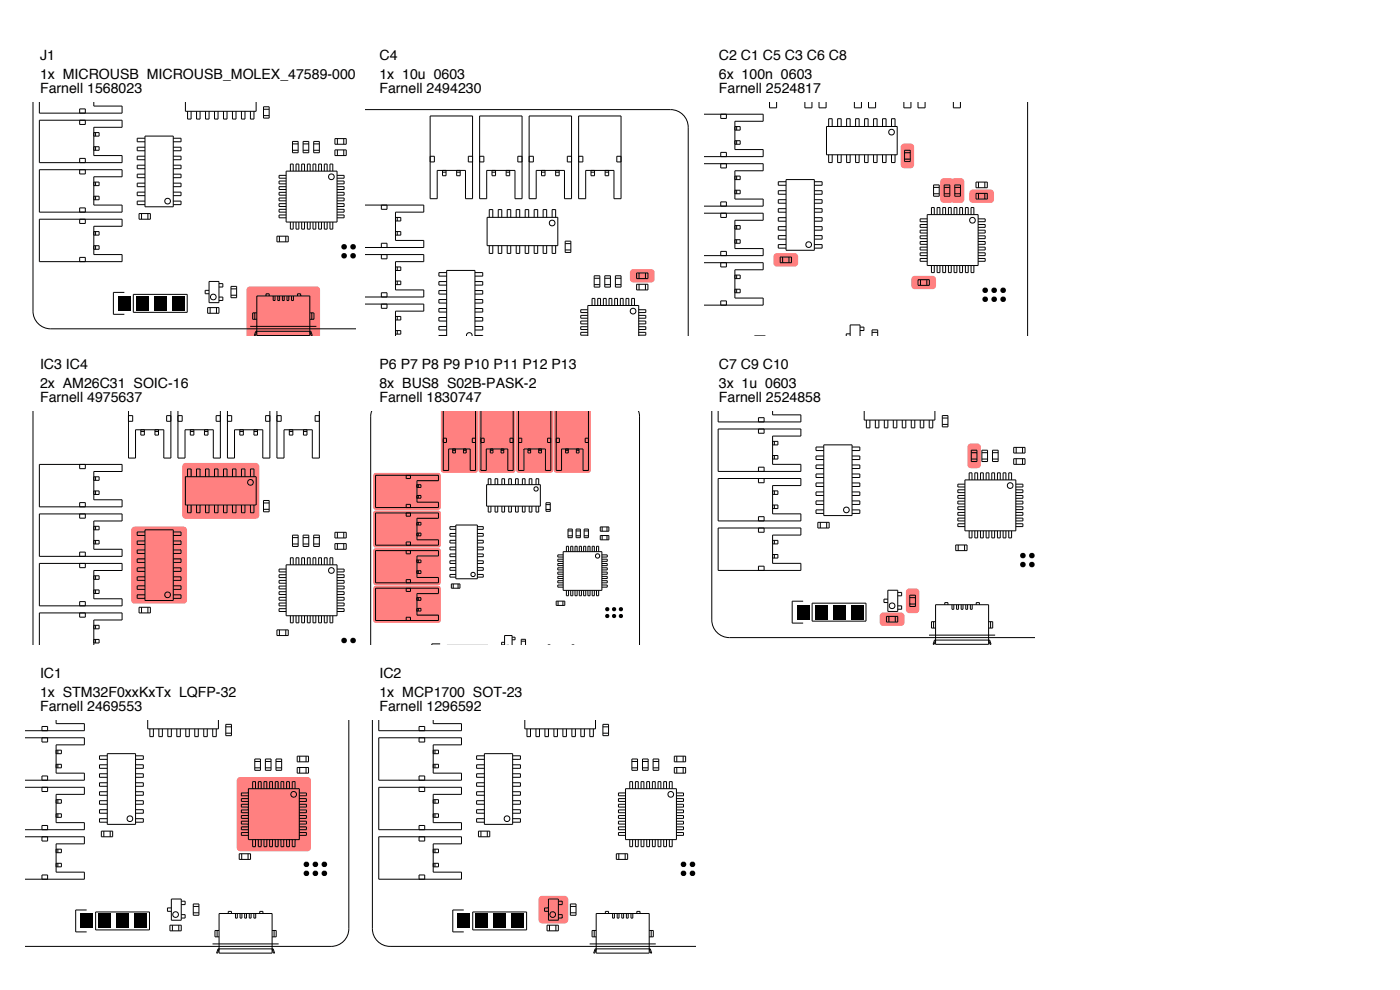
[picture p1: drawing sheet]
<svg xmlns="http://www.w3.org/2000/svg" width="297mm" height="210mm" viewBox="0 0 297 210" stroke-linecap="round" stroke-linejoin="round" font-family="sans-serif">
<path d="M52.5 61l.6-.2h14.1a.75 .75 0 0 1 .7 .7l-.1 9.8h-15.4l-.1-9.8z" fill="#ff8080"/>
<g fill="none" stroke="#000" stroke-width=".21">
<path d="M7 21.7v44.3a3.8 3.8 0 0 0 3.8 3.8h64.8M8.4 21.7v2.3h17.5v-1.5h-6v-.8M8.4 25.5h17.5v1.5h-6v6h6v1.5h-17.5zM8.4 36h17.5v1.5h-6v6h6v1.5h-17.5zM16.9 24v-.9h1.2v.9M16.9 25.5v.9h1.2v-.9M16.9 34.5v-.9h1.2v.9M16.9 36v.9h1.2v-.9M19.9 28.1h1.1v.8h-1.1M19.9 31.1h1.1v.8h-1.1M19.9 38.6h1.1v.8h-1.1M20.3 28.1v.8"/>
<path d="M20.3 31.1v.8M20.3 38.6v.8M30.8 28.9h6v15h-6zM30.8 38.9h-1.7v.7h1.7M30.8 36.9h-1.7v.8h1.7M30.8 35h-1.7v.8h1.7M30.8 33.1h-1.7v.8h1.7M30.8 31.2h-1.7v.8h1.7M30.8 29.3h-1.7v.8h1.7M36.8 38.9h1.6v.7h-1.6M36.8 29.3h1.6v.8h-1.6M36.8 31.2h1.6v.8h-1.6"/>
<path d="M36.8 33.1h1.6v.8h-1.6M36.8 35h1.6v.8h-1.6M36.8 36.9h1.6v.8h-1.6M39.3 21.7v1.9h15v-1.9M39.8 23.6v1.7h.7v-1.7M41.7 23.6v1.7h.8v-1.7M43.6 23.6v1.7h.8v-1.7M45.5 23.6v1.7h.8v-1.7M47.4 23.6v1.7h.8v-1.7M49.3 23.6v1.7h.8v-1.7M51.2 23.6v1.7h.8v-1.7M53.1 23.6v1.7h.8v-1.7"/>
<path d="M55.9 22.7h1.2v2.4h-1.2zM55.9 24.5h1.2M55.9 23.2h1.2M60.7 36.3h10.8v10.8h-10.8zM60.7 39.6h-1.5v.6h1.5M60.7 38.4h-1.5v.6h1.5M60.7 37.2h-1.5v.6h1.5M61.6 36.3v-1.5h.6v1.5M62.1 31.9h1.2M62.1 30h1.2v2.4h-1.2zM62.1 30.5h1.2M62.8 36.3v-1.5h.6v1.5"/>
<path d="M64 36.3v-1.5h.6v1.5M64.3 31.9h1.2M64.3 30h1.2v2.4h-1.2zM64.3 30.5h1.2M65.2 36.3v-1.5h.6v1.5M66.4 36.3v-1.5h.6v1.5M66.6 31.9h1.2M66.6 30h1.2v2.4h-1.2zM66.6 30.5h1.2M67.6 36.3v-1.5h.6v1.5M68.8 36.3v-1.5h.6v1.5M70 36.3v-1.5h.6v1.5"/>
<path d="M71.1 31.8h2.4v1.2h-2.4zM71.1 29.4h2.4v1.2h-2.4zM71.5 37.2h1.5v.6h-1.5M71.5 38.4h1.5v.6h-1.5M71.5 39.6h1.5v.6h-1.5M71.6 29.4v1.2M71.6 31.8v1.2M72.9 29.4v1.2M72.9 31.8v1.2M8.4 46.5h17.5v1.5h-6v6h6v1.5h-17.5zM16.9 45v-.9h1.2v.9M16.9 46.5v.9h1.2v-.9"/>
<path d="M16.9 55.5v-.9h1.2v.9M19.9 49.1h1.1v.8h-1.1M19.9 41.6h1.1v.8h-1.1M19.9 52.1h1.1v.8h-1.1M20.3 41.6v.8M20.3 49.1v.8M20.3 52.1v.8M29.5 45.3h2.4v1.2h-2.4zM30 45.3v1.2M30.8 42.7h-1.7v.7h1.7M30.8 40.8h-1.7v.7h1.7M31.4 45.3v1.2"/>
<path d="M36.8 42.7h1.6v.7h-1.6M36.8 40.8h1.6v.7h-1.6M44.4 59.7h2.1v4.5h-2.1zM58.8 50.1h2.4v1.2h-2.4zM59.3 50.1v1.2M60.6 50.1v1.2M60.7 44.4h-1.5v.6h1.5M60.7 45.6h-1.5v.6h1.5M60.7 43.2h-1.5v.6h1.5M60.7 42h-1.5v.6h1.5M60.7 40.8h-1.5v.6h1.5M61.6 47.1v1.5h.6v-1.5"/>
<path d="M62.8 47.1v1.5h.6v-1.5M64 47.1v1.5h.6v-1.5M65.2 47.1v1.5h.6v-1.5M66.4 47.1v1.5h.6v-1.5M67.6 47.1v1.5h.6v-1.5M68.8 47.1v1.5h.6v-1.5M70 47.1v1.5h.6v-1.5M71.5 44.4h1.5v.6h-1.5M71.5 40.8h1.5v.6h-1.5M71.5 42h1.5v.6h-1.5M71.5 43.2h1.5v.6h-1.5M71.5 45.6h1.5v.6h-1.5"/>
<path d="M26.4 62h-2.3v4.7h2.3M28.3 62.5h11.4v3.8h-11.4zM44.1 65.3h2.4v1.2h-2.4zM44.4 61.6h-.9v.7h.9M44.6 65.3v1.2M45.9 65.3v1.2M46.5 63h.8v.7h-.8M46.5 60.2h.8v.7h-.8M49 60.8h1.2v2.4h-1.2zM49 61.3h1.2M49 62.6h1.2M53.1 69.2h14"/>
<path d="M54.1 66.4v1.3M54.5 66.4h-.9v1.3h.9M54.5 62.8h11.2v8.4h-11.2zM54.5 70.3l-.3 .9h-.2l.3-.9h11.7l.3 .9h-.3l-.3-.9M56.4 62.8v-.5h.7v.5M58 62.8v1h.4v-1M58.9 62.8v1h.4v-1M59.9 62.8v1h.4v-1M60.9 62.8v1h.4v-1M61.9 62.8v1h.4v-1M63.1 62.8v-.5h.7v.5M65.7 66.4h.9v1.3h-.9"/>
<path d="M66.2 66.4v1.3"/>
<circle cx="70.3" cy="37.5" r=".6"/>
<circle cx="35.6" cy="42.7" r=".6"/>
<circle cx="45.3" cy="63" r=".6"/>
</g>
<g fill="#000">
<path d="M25.1 62.8h2.6v3.1h-2.6zM28.9 62.8h2.6v3.1h-2.6zM32.7 62.8h2.6v3.1h-2.6zM36.5 62.8h2.6v3.1h-2.6z"/>
<circle cx="73" cy="52.4" r=".6"/>
<circle cx="73" cy="54.3" r=".6"/>
<circle cx="74.9" cy="52.4" r=".59"/>
<circle cx="74.9" cy="54.3" r=".59"/>
</g>
<g fill="#ff8080">
<path d="M28.1 111.9l.5-.2h10.3a.75 .75 0 0 1 .8 .8v14.8a.75 .75 0 0 1-.8 .8h-10.3a.75 .75 0 0 1-.8-.8v-14.8z"/>
<path d="M38.9 98.4l.5-.2h14.9a.75 .75 0 0 1 .7 .8v10.3a.75 .75 0 0 1-.7 .8h-14.9a.75 .75 0 0 1-.7-.8v-10.3z"/>
</g>
<g fill="none" stroke="#000" stroke-width=".21">
<path d="M7 87.2v49.6M8.4 98.5h17.5v1.5h-6v6h6v1.5h-17.5zM16.9 98.5v.9h1.2v-.9M27.3 87.2v10h1.5v-6h6v6h1.5v-10M27.3 88.2h.9v1.2h-.9M29.9 91.2v1.1h.7v-1.1M29.9 91.6h.7M32.9 91.2v1.1h.7v-1.1M32.9 91.6h.7M36.3 88.2h-.9v1.2h.9M37.8 87.2v10h1.5v-6h6v6h1.5v-10M37.8 88.2h.9v1.2h-.9"/>
<path d="M40.4 91.2v1.1h.7v-1.1M40.4 91.6h.7M43.4 91.2v1.1h.7v-1.1M43.4 91.6h.7M46.8 88.2h-.9v1.2h.9M48.3 87.2v10h1.5v-6h6v6h1.5v-10M48.3 88.2h.9v1.2h-.9M50.9 91.2v1.1h.7v-1.1M50.9 91.6h.7M53.9 91.2v1.1h.7v-1.1M53.9 91.6h.7M57.3 88.2h-.9v1.2h.9"/>
<path d="M58.8 87.2v10h1.5v-6h6v6h1.5v-10M58.8 88.2h.9v1.2h-.9M61.4 91.2v1.1h.7v-1.1M61.4 91.6h.7M64.4 91.2v1.1h.7v-1.1M64.4 91.6h.7M67.8 88.2h-.9v1.2h.9M8.4 109h17.5v1.5h-6v6h6v1.5h-17.5zM8.4 119.5h17.5v1.5h-6v6h6v1.5h-17.5zM16.9 107.5v-.9h1.2v.9M16.9 109v.9h1.2v-.9M16.9 118v-.9h1.2v.9"/>
<path d="M16.9 119.5v.9h1.2v-.9M19.9 101.2h1.1v.7h-1.1M19.9 104.2h1.1v.7h-1.1M19.9 111.7h1.1v.7h-1.1M19.9 114.7h1.1v.7h-1.1M20.3 101.2v.7M20.3 104.2v.7M20.3 111.7v.7M20.3 114.7v.7M30.8 112.4h6v15h-6zM30.8 118.6h-1.7v.7h1.7M30.8 116.7h-1.7v.7h1.7"/>
<path d="M30.8 114.8h-1.7v.7h1.7M30.8 112.9h-1.7v.7h1.7M36.8 112.9h1.6v.7h-1.6M36.8 114.8h1.6v.7h-1.6M36.8 116.7h1.6v.7h-1.6M36.8 118.6h1.6v.7h-1.6M39.3 101.1h15v6h-15zM39.8 101.1v-1.6h.7v1.6M39.8 107.1v1.7h.7v-1.7M41.7 101.1v-1.6h.8v1.6M41.7 107.1v1.7h.8v-1.7M43.6 101.1v-1.6h.8v1.6"/>
<path d="M43.6 107.1v1.7h.8v-1.7M45.5 101.1v-1.6h.8v1.6M45.5 107.1v1.7h.8v-1.7M47.4 101.1v-1.6h.8v1.6M47.4 107.1v1.7h.8v-1.7M49.3 101.1v-1.6h.8v1.6M49.3 107.1v1.7h.8v-1.7M51.2 101.1v-1.6h.8v1.6M51.2 107.1v1.7h.8v-1.7M53.1 101.1v-1.6h.8v1.6M53.1 107.1v1.7h.8v-1.7M55.9 106.2h1.2v2.4h-1.2z"/>
<path d="M55.9 108.1h1.2M55.9 106.7h1.2M60.7 119.8h10.8v10.8h-10.8zM61.6 119.8v-1.5h.6v1.5M62.1 115.4h1.2M62.1 113.5h1.2v2.4h-1.2zM62.1 114.1h1.2M62.8 119.8v-1.5h.6v1.5M64 119.8v-1.5h.6v1.5M64.3 115.4h1.2M64.3 113.5h1.2v2.4h-1.2zM64.3 114.1h1.2"/>
<path d="M65.2 119.8v-1.5h.6v1.5M66.4 119.8v-1.5h.6v1.5M66.6 115.4h1.2M66.6 113.5h1.2v2.4h-1.2zM66.6 114.1h1.2M67.6 119.8v-1.5h.6v1.5M68.8 119.8v-1.5h.6v1.5M70 119.8v-1.5h.6v1.5M71.1 115.3h2.4v1.2h-2.4zM71.1 112.9h2.4v1.2h-2.4zM71.6 112.9v1.2M71.6 115.3v1.2"/>
<path d="M72.9 112.9v1.2M72.9 115.3v1.2M8.4 136.8v-6.8h17.5v1.5h-6v5.3M16.9 128.5v-.9h1.2v.9M16.9 130v.9h1.2v-.9M19.9 132.7h1.1v.7h-1.1M19.9 122.2h1.1v.7h-1.1M19.9 125.2h1.1v.7h-1.1M19.9 135.7h1.1v.7h-1.1M20.3 122.2v.7M20.3 125.2v.7M20.3 132.7v.7"/>
<path d="M20.3 135.7v.7M29.5 128.8h2.4v1.2h-2.4zM30 128.8v1.2M30.8 122.4h-1.7v.7h1.7M30.8 126.2h-1.7v.7h1.7M30.8 124.3h-1.7v.7h1.7M30.8 120.5h-1.7v.7h1.7M31.4 128.8v1.2M36.8 122.4h1.6v.7h-1.6M36.8 126.2h1.6v.7h-1.6M36.8 120.5h1.6v.7h-1.6M36.8 124.3h1.6v.7h-1.6"/>
<path d="M58.8 133.6h2.4v1.2h-2.4zM59.3 133.6v1.2M60.6 133.6v1.2M60.7 127.9h-1.5v.6h1.5M60.7 129.1h-1.5v.6h1.5M60.7 126.7h-1.5v.6h1.5M60.7 125.5h-1.5v.6h1.5M60.7 124.3h-1.5v.6h1.5M60.7 123.1h-1.5v.6h1.5M60.7 121.9h-1.5v.6h1.5M60.7 120.7h-1.5v.6h1.5M61.6 130.6v1.5h.6v-1.5"/>
<path d="M62.8 130.6v1.5h.6v-1.5M64 130.6v1.5h.6v-1.5M65.2 130.6v1.5h.6v-1.5M66.4 130.6v1.5h.6v-1.5M67.6 130.6v1.5h.6v-1.5M68.8 130.6v1.5h.6v-1.5M70 130.6v1.5h.6v-1.5M71.5 127.9h1.5v.6h-1.5M71.5 120.7h1.5v.6h-1.5M71.5 121.9h1.5v.6h-1.5M71.5 123.1h1.5v.6h-1.5M71.5 124.3h1.5v.6h-1.5"/>
<path d="M71.5 125.5h1.5v.6h-1.5M71.5 126.7h1.5v.6h-1.5M71.5 129.1h1.5v.6h-1.5"/>
<circle cx="53.1" cy="102.3" r=".6"/>
<circle cx="35.6" cy="126.2" r=".6"/>
<circle cx="70.3" cy="121" r=".6"/>
</g>
<g fill="#000">
<circle cx="73" cy="135.9" r=".6"/>
<circle cx="74.9" cy="135.9" r=".59"/>
</g>
<path d="M50.5 165.1l.5-.3h14.2a.75 .75 0 0 1 .8 .8v14.2a.75 .75 0 0 1-.8 .8h-14.2a.75 .75 0 0 1-.8-.8v-14.2z" fill="#ff8080"/>
<g fill="none" stroke="#000" stroke-width=".21">
<path d="M5.5 156.5h12.4v1.5h-6v6h6v1.5h-12.4M8.9 155v-.9h1.2v.9M8.9 156.5v.9h1.2v-.9M11.9 152.7v.8h6v1.5h-12.4M11.9 159.1h1.1v.8h-1.1M12.3 159.1v.8M22.8 159.9h6v15h-6zM31.3 152.7v1.9h15v-1.9M31.8 154.6v1.7h.7v-1.7M33.7 154.6v1.7h.8v-1.7M35.6 154.6v1.7h.8v-1.7M37.5 154.6v1.7h.8v-1.7"/>
<path d="M39.4 154.6v1.7h.8v-1.7M41.3 154.6v1.7h.8v-1.7M43.2 154.6v1.7h.8v-1.7M45.1 154.6v1.7h.8v-1.7M47.9 153.7h1.2v2.4h-1.2zM47.9 155.5h1.2M47.9 154.2h1.2M74 152.7v44.3a3.7 3.7 0 0 1-3.7 3.8h-64.8M5.5 177.5h12.4v1.5h-6v6h6v1.5h-12.4M5.5 167h12.4v1.5h-6v6h6v1.5h-12.4M8.9 165.5v-.9h1.2v.9M8.9 167v.9h1.2v-.9"/>
<path d="M8.9 176v-.9h1.2v.9M8.9 177.5v.9h1.2v-.9M11.9 162.1h1.1v.8h-1.1M11.9 169.6h1.1v.8h-1.1M11.9 172.6h1.1v.8h-1.1M12.3 162.1v.8M12.3 169.6v.8M12.3 172.6v.8M21.5 176.3h2.4v1.2h-2.4zM22 176.3v1.2M22.8 169.9h-1.7v.7h1.7M22.8 173.7h-1.7v.7h1.7"/>
<path d="M22.8 171.8h-1.7v.7h1.7M22.8 168h-1.7v.7h1.7M22.8 166.1h-1.7v.7h1.7M22.8 164.2h-1.7v.7h1.7M22.8 162.2h-1.7v.8h1.7M22.8 160.3h-1.7v.8h1.7M23.4 176.3v1.2M28.8 169.9h1.6v.7h-1.6M28.8 173.7h1.6v.7h-1.6M28.8 160.3h1.6v.8h-1.6M28.8 162.2h1.6v.8h-1.6M28.8 164.2h1.6v.7h-1.6"/>
<path d="M28.8 166.1h1.6v.7h-1.6M28.8 168h1.6v.7h-1.6M28.8 171.8h1.6v.7h-1.6M52.7 175.4h-1.5v.6h1.5M52.7 167.3h10.8v10.8h-10.8zM52.7 176.6h-1.5v.6h1.5M52.7 174.2h-1.5v.6h1.5M52.7 173h-1.5v.6h1.5M52.7 171.8h-1.5v.6h1.5M52.7 170.6h-1.5v.6h1.5M52.7 169.4h-1.5v.6h1.5M52.7 168.2h-1.5v.6h1.5"/>
<path d="M53.6 167.3v-1.5h.6v1.5M53.6 178.1v1.5h.6v-1.5M54.1 162.9h1.2M54.1 161h1.2v2.4h-1.2zM54.1 161.5h1.2M54.8 167.3v-1.5h.6v1.5M54.8 178.1v1.5h.6v-1.5M56 167.3v-1.5h.6v1.5M56 178.1v1.5h.6v-1.5M56.3 162.9h1.2M56.3 161h1.2v2.4h-1.2zM56.3 161.5h1.2"/>
<path d="M57.2 167.3v-1.5h.6v1.5M57.2 178.1v1.5h.6v-1.5M58.4 167.3v-1.5h.6v1.5M58.4 178.1v1.5h.6v-1.5M58.6 162.9h1.2M58.6 161h1.2v2.4h-1.2zM58.6 161.5h1.2M59.6 167.3v-1.5h.6v1.5M59.6 178.1v1.5h.6v-1.5M60.8 167.3v-1.5h.6v1.5M60.8 178.1v1.5h.6v-1.5M62 167.3v-1.5h.6v1.5"/>
<path d="M62 178.1v1.5h.6v-1.5M63.1 162.8h2.4v1.2h-2.4zM63.1 160.4h2.4v1.2h-2.4zM63.5 175.4h1.5v.6h-1.5M63.5 168.2h1.5v.6h-1.5M63.5 169.4h1.5v.6h-1.5M63.5 170.6h1.5v.6h-1.5M63.5 171.8h1.5v.6h-1.5M63.5 173h1.5v.6h-1.5M63.5 174.2h1.5v.6h-1.5M63.5 176.6h1.5v.6h-1.5M63.6 160.4v1.2"/>
<path d="M63.6 162.8v1.2M64.9 160.4v1.2M64.9 162.8v1.2M8.9 186.5v-.9h1.2v.9M11.9 180.1h1.1v.8h-1.1M11.9 183.1h1.1v.8h-1.1M12.3 180.1v.8M12.3 183.1v.8M18.4 193h-2.3v4.7h2.3M20.3 193.5h11.4v3.8h-11.4zM36.1 196.3h2.4v1.2h-2.4zM36.4 190.7h2.1v4.5h-2.1z"/>
<path d="M36.4 192.6h-.9v.7h.9M36.6 196.3v1.2M37.9 196.3v1.2M38.5 194h.8v.8h-.8M38.5 191.2h.8v.7h-.8M41 191.8h1.2v2.4h-1.2zM41 192.3h1.2M41 193.6h1.2M46.1 197.4v1.4M46.5 197.4h-.9v1.4h.9M46.5 193.8h11.2v8.4h-11.2zM48.4 193.8v-.5h.7v.5"/>
<path d="M50 193.8v1h.4v-1M50.8 181.1h2.4v1.2h-2.4zM50.9 193.8v1h.4v-1M51.3 181.1v1.2M51.9 193.8v1h.4v-1M52.6 181.1v1.2M52.9 193.8v1h.4v-1M53.9 193.8v1h.4v-1M55.1 193.8v-.5h.7v.5M57.7 197.4h.9v1.4h-.9M58.2 197.4v1.4M45.1 200.2h14"/>
<path d="M46.5 201.3l-.3 .9h-.2l.3-.9h11.7l.3 .9h-.3l-.3-.9"/>
<circle cx="27.6" cy="173.7" r=".6"/>
<circle cx="62.3" cy="168.5" r=".6"/>
<circle cx="37.3" cy="194" r=".6"/>
</g>
<g fill="#000">
<path d="M17.1 193.8h2.6v3.1h-2.6zM20.9 193.8h2.6v3.1h-2.6zM24.7 193.8h2.6v3.1h-2.6zM28.5 193.8h2.6v3.1h-2.6z"/>
<circle cx="65" cy="185.3" r=".6"/>
<circle cx="65" cy="183.4" r=".6"/>
<circle cx="66.9" cy="185.3" r=".59"/>
<circle cx="66.9" cy="183.4" r=".59"/>
<circle cx="68.8" cy="185.3" r=".6"/>
<circle cx="68.8" cy="183.4" r=".6"/>
</g>
<path d="M133.9 57.3l.5-.2h3.7a.75 .75 0 0 1 .8 .7v1.4a.75 .75 0 0 1-.8 .7h-3.7a.75 .75 0 0 1-.8-.7v-1.4z" fill="#ff8080"/>
<g fill="none" stroke="#000" stroke-width=".21">
<path d="M77.5 23.3h64.8a3.8 3.8 0 0 1 3.7 3.7v44.3M91.3 24.6h9v17.6h-1.5v-6h-6v6h-1.5zM91.3 33.2h.9v1.2h-.9M93.9 36.2v1.1h.7v-1.1M93.9 36.5h.7M96.9 36.2v1.1h.7v-1.1M96.9 36.5h.7M100.3 33.2h-.9v1.2h.9M101.8 24.6h9v17.6h-1.5v-6h-6v6h-1.5zM101.8 33.2h.9v1.2h-.9M104.4 36.2v1.1h.7v-1.1M104.4 36.5h.7"/>
<path d="M107.4 36.2v1.1h.7v-1.1M107.4 36.5h.7M110.8 33.2h-.9v1.2h.9M112.3 24.6h9v17.6h-1.5v-6h-6v6h-1.5zM112.3 33.2h.9v1.2h-.9M114.9 36.2v1.1h.7v-1.1M114.9 36.5h.7M117.9 36.2v1.1h.7v-1.1M117.9 36.5h.7M121.3 33.2h-.9v1.2h.9M122.8 24.6h9v17.6h-1.5v-6h-6v6h-1.5zM122.8 33.2h.9v1.2h-.9"/>
<path d="M125.4 36.2v1.1h.7v-1.1M125.4 36.5h.7M128.4 36.2v1.1h.7v-1.1M128.4 36.5h.7M131.8 33.2h-.9v1.2h.9M77.5 43.5h12.4v1.5h-6v6h6v1.5h-12.4M77.5 54h12.4v1.5h-6v6h6v1.5h-12.4M80.9 43.5v.9h1.2v-.9M80.9 52.5v-.9h1.2v.9M80.9 54v.9h1.2v-.9M83.9 46.1h1.1v.8h-1.1M83.9 49.1h1.1v.8h-1.1"/>
<path d="M83.9 56.6h1.1v.8h-1.1M83.9 59.6h1.1v.8h-1.1M84.3 46.1v.8M84.3 49.1v.8M84.3 56.6v.8M84.3 59.6v.8M94.8 59.7h-1.7v.8h1.7M94.8 57.8h-1.7v.8h1.7M100.8 57.8h1.6v.8h-1.6M100.8 59.7h1.6v.8h-1.6M103.3 46.1h15v6h-15zM103.8 46.1v-1.6h.8v1.6"/>
<path d="M103.8 52.1v1.7h.8v-1.7M105.7 46.1v-1.6h.8v1.6M105.7 52.1v1.7h.8v-1.7M107.6 46.1v-1.6h.8v1.6M107.6 52.1v1.7h.8v-1.7M109.5 46.1v-1.6h.8v1.6M109.5 52.1v1.7h.8v-1.7M111.4 46.1v-1.6h.8v1.6M111.4 52.1v1.7h.8v-1.7M113.3 46.1v-1.6h.8v1.6M113.3 52.1v1.7h.8v-1.7M115.2 46.1v-1.6h.8v1.6"/>
<path d="M115.2 52.1v1.7h.8v-1.7M117.1 46.1v-1.6h.8v1.6M117.1 52.1v1.7h.8v-1.7M119.9 51.2h1.2v2.4h-1.2zM119.9 53h1.2M119.9 51.7h1.2M126.1 58.5h1.2v2.4h-1.2zM126.1 59h1.2M128.3 58.5h1.2v2.4h-1.2zM128.3 59h1.2M130.6 58.5h1.2v2.4h-1.2zM130.6 59h1.2"/>
<path d="M135.1 57.9h2.4v1.2h-2.4zM135.6 57.9v1.2M136.9 57.9v1.2M77.5 64.5h12.4v1.5h-6v5.3M80.9 63v-.9h1.2v.9M80.9 64.5v.9h1.2v-.9M83.9 67.1h1.1v.8h-1.1M83.9 70.1h1.1v.8h-1.1M84.3 67.1v.8M84.3 70.1v.8M94.8 71.3v-13.9h6v13.9M94.8 67.4h-1.7v.7h1.7"/>
<path d="M94.8 71.2h-1.7v.1M94.8 69.3h-1.7v.7h1.7M94.8 65.5h-1.7v.7h1.7M94.8 63.5h-1.7v.8h1.7M94.8 61.6h-1.7v.8h1.7M99 71.3a.58 .58 0 0 1 .6-.7 .58 .58 0 0 1 .5 .7M100.8 67.4h1.6v.7h-1.6M100.8 71.2h1.6v.1M100.8 61.6h1.6v.8h-1.6M100.8 63.5h1.6v.8h-1.6M100.8 65.5h1.6v.7h-1.6M100.8 69.3h1.6v.7h-1.6"/>
<path d="M124.7 71.3v-6.5h10.8v6.5M124.7 70.5h-1.5v.6h1.5M124.7 69.3h-1.5v.6h1.5M124.7 68.1h-1.5v.6h1.5M124.7 66.9h-1.5v.6h1.5M124.7 65.7h-1.5v.6h1.5M125.6 64.8v-1.5h.6v1.5M126.1 60.4h1.2M126.8 64.8v-1.5h.6v1.5M128 64.8v-1.5h.6v1.5M128.3 60.4h1.2M129.2 64.8v-1.5h.6v1.5"/>
<path d="M130.4 64.8v-1.5h.6v1.5M130.6 60.4h1.2M131.6 64.8v-1.5h.6v1.5M132.8 64.8v-1.5h.6v1.5M134 64.8v-1.5h.6v1.5M135.1 60.3h2.4v1.2h-2.4zM135.5 65.7h1.5v.6h-1.5M135.5 66.9h1.5v.6h-1.5M135.5 68.1h1.5v.6h-1.5M135.5 69.3h1.5v.6h-1.5M135.5 70.5h1.5v.6h-1.5M135.6 60.3v1.2"/>
<path d="M136.9 60.3v1.2"/>
<circle cx="117.1" cy="47.3" r=".6"/>
<circle cx="134.3" cy="66" r=".6"/>
</g>
<g fill="#ff8080">
<path d="M79.2 124.6l.5-.3 13.6 .1 .2 .4v7.1l-.5 .2h-13.6l-.2-.5z"/>
<path d="M79.2 100.6l.5-.3 13.6 .1 .2 .5v7l-.5 .3-13.6-.1-.2-.5z"/>
<path d="M79.2 108.6l.5-.3 13.6 .1 .2 .5v7l-.5 .3-13.6-.1-.2-.5z"/>
<path d="M79.4 116.4h13.9l.2 .5v7l-.5 .3-13.6-.1-.2-.5v-6.7z"/>
<path d="M109.5 87.2h7.9v12.6l-.3 .4-7 .1-.5-.3z"/>
<path d="M101.5 87.2h7.9v12.6l-.3 .4-7 .1-.5-.3z"/>
<path d="M93.5 87.2h7.9v12.6l-.3 .4-7 .1-.5-.3z"/>
<path d="M117.5 87.2h7.9v12.6l-.3 .4-7 .1-.5-.3z"/>
</g>
<g fill="none" stroke="#000" stroke-width=".21">
<path d="M78.9 87.2l-.2 1.1v48.5M94 87.2v12.6h1.2v-4.6h4.6v4.6h1.1v-12.6M94 93h.7v.9h-.7M96 95.2v.9h.6v-.9M96 95.5h.6M98.3 95.2v.9h.6v-.9M98.3 95.5h.6M100.9 93h-.7v.9h.7M102 87.2v12.6h1.2v-4.6h4.5v4.6h1.2v-12.6M102 93h.7v.9h-.7M104 95.2v.9h.6v-.9M104 95.5h.6"/>
<path d="M106.3 95.2v.9h.6v-.9M106.3 95.5h.6M108.9 93h-.7v.9h.7M110 87.2v12.6h1.2v-4.6h4.5v4.6h1.2v-12.6M110 93h.7v.9h-.7M112 95.2v.9h.6v-.9M112 95.5h.6M114.3 95.2v.9h.6v-.9M114.3 95.5h.6M116.9 93h-.7v.9h.7M118 87.2v12.6h1.1v-4.6h4.6v4.6h1.1v-12.6M118 93h.7v.9h-.7"/>
<path d="M120 95.2v.9h.6v-.9M120 95.5h.6M122.3 95.2v.9h.6v-.9M122.3 95.5h.6M124.8 93h-.6v.9h.6M135.5 87.2l.2 1.1v48.5M79.7 100.8h13.3v1.2h-4.5v4.5h4.5v1.2h-13.3zM79.7 108.8h13.3v1.2h-4.5v4.5h4.5v1.2h-13.3zM79.7 116.8h13.3v1.1h-4.5v4.6h4.5v1.1h-13.3zM86.2 100.8v.7h.9v-.7M86.2 107.7v-.7h.9v.7M86.2 108.8v.7h.9v-.7"/>
<path d="M86.2 115.7v-.7h.9v.7M86.2 116.8v.7h.9v-.7M88.5 102.8h.8v.6h-.8M88.5 105.1h.8v.6h-.8M88.5 110.8h.8v.6h-.8M88.5 113.1h.8v.6h-.8M88.5 118.8h.8v.6h-.8M88.7 102.8v.6M88.7 105.1v.6M88.7 110.8v.6M88.7 113.1v.6M88.7 118.8v.6"/>
<path d="M96.7 111.4h4.6v11.4h-4.6zM96.7 119h-1.2v.5h1.2M96.7 117.5h-1.2v.6h1.2M96.7 116.1h-1.2v.5h1.2M96.7 114.6h-1.2v.6h1.2M96.7 113.2h-1.2v.5h1.2M96.7 111.7h-1.2v.6h1.2M101.3 119h1.2v.5h-1.2M101.3 111.7h1.2v.6h-1.2M101.3 113.2h1.2v.5h-1.2M101.3 114.6h1.2v.6h-1.2M101.3 116.1h1.2v.5h-1.2"/>
<path d="M101.3 117.5h1.2v.6h-1.2M103.2 102.8h11.4v4.6h-11.4zM103.6 102.8v-1.2h.6v1.2M103.6 107.4v1.2h.6v-1.2M105 102.8v-1.2h.6v1.2M105 107.4v1.2h.6v-1.2M106.5 102.8v-1.2h.6v1.2M106.5 107.4v1.2h.6v-1.2M107.9 102.8v-1.2h.6v1.2M107.9 107.4v1.2h.6v-1.2M109.4 102.8v-1.2h.6v1.2M109.4 107.4v1.2h.6v-1.2"/>
<path d="M110.8 102.8v-1.2h.6v1.2M110.8 107.4v1.2h.6v-1.2M112.3 102.8v-1.2h.6v1.2M112.3 107.4v1.2h.6v-1.2M113.7 102.8v-1.2h.6v1.2M113.7 107.4v1.2h.6v-1.2M115.8 106.7h1v1.8h-1zM115.8 108.1h1M115.8 107.1h1M119.5 117h8.2v8.2h-8.2zM119.5 119.5h-1.2v.5h1.2M119.5 118.6h-1.2v.5h1.2"/>
<path d="M119.5 117.7h-1.2v.5h1.2M120.2 117v-1.1h.4v1.1M120.5 113.7h.9M120.5 112.2h.9v1.9h-.9zM120.5 112.6h.9M121.1 117v-1.1h.4v1.1M122 117v-1.1h.5v1.1M122.2 113.7h.9M122.2 112.2h.9v1.9h-.9zM122.2 112.6h.9M122.9 117v-1.1h.5v1.1M123.8 117v-1.1h.5v1.1"/>
<path d="M123.9 113.7h.9M123.9 112.2h.9v1.9h-.9zM123.9 112.6h.9M124.7 117v-1.1h.5v1.1M125.6 117v-1.1h.5v1.1M126.6 117v-1.1h.4v1.1M127.4 113.6h1.8v.9h-1.8zM127.4 111.8h1.8v.9h-1.8zM127.7 117.7h1.1v.5h-1.1M127.7 118.6h1.1v.5h-1.1M127.7 119.5h1.1v.5h-1.1M127.8 111.8v.9"/>
<path d="M127.8 113.6v.9M128.8 111.8v.9M128.8 113.6v.9M79.7 124.8h13.3v1.1h-4.5v4.6h4.5v1.1h-13.3zM86.2 123.6v-.6h.9v.6M86.2 124.8v.7h.9v-.7M86.2 131.6v-.7h.9v.7M88.5 126.8h.8v.6h-.8M88.5 121.1h.8v.6h-.8M88.5 129.1h.8v.5h-.8M88.7 121.1v.6M88.7 126.8v.6"/>
<path d="M88.7 129.1v.5M93.4 136.6h-1.8v.2M95.8 123.9h1.8v.9h-1.8zM96.2 123.9v.9M96.7 121.9h-1.2v.5h1.2M96.7 120.4h-1.2v.6h1.2M97.2 123.9v.9M101.3 121.9h1.2v.5h-1.2M101.3 120.4h1.2v.6h-1.2M107.1 136.3h-.7v.5h.7v-2h1.5v2M108.6 135.2h.7v.5h-.7M110.6 136.8v-1.2h.9v1.2"/>
<path d="M110.6 136h.9M118 127.5h1.8v.9h-1.8zM118.4 127.5v.9M119.4 127.5v.9M119.5 123.2h-1.2v.4h1.2M119.5 124.1h-1.2v.5h1.2M119.5 122.3h-1.2v.4h1.2M119.5 121.4h-1.2v.4h1.2M119.5 120.5h-1.2v.4h1.2M120.2 125.2v1.2h.4v-1.2M121.1 125.2v1.2h.4v-1.2M122 125.2v1.2h.5v-1.2"/>
<path d="M122.9 125.2v1.2h.5v-1.2M123.8 125.2v1.2h.5v-1.2M124.7 125.2v1.2h.5v-1.2M125.6 125.2v1.2h.5v-1.2M126.6 125.2v1.2h.4v-1.2M127.7 123.2h1.1v.4h-1.1M127.7 120.5h1.1v.4h-1.1M127.7 121.4h1.1v.4h-1.1M127.7 122.3h1.1v.4h-1.1M127.7 124.1h1.1v.5h-1.1"/>
<circle cx="113.7" cy="103.7" r=".46"/>
<circle cx="126.8" cy="117.9" r=".46"/>
<circle cx="100.4" cy="121.9" r=".46"/>
</g>
<g fill="#000">
<circle cx="128.8" cy="129.2" r=".45"/>
<circle cx="128.8" cy="130.7" r=".45"/>
<circle cx="130.3" cy="129.2" r=".45"/>
<circle cx="130.3" cy="130.7" r=".45"/>
<circle cx="131.7" cy="129.2" r=".45"/>
<circle cx="131.7" cy="130.7" r=".45"/>
</g>
<path d="M114.5 190.3l.5-.3h4.8a.75 .75 0 0 1 .8 .8v4.3a.75 .75 0 0 1-.8 .8h-4.8a.75 .75 0 0 1-.7-.8v-4.3z" fill="#ff8080"/>
<g fill="none" stroke="#000" stroke-width=".21">
<path d="M79 152.7v44.3a3.8 3.8 0 0 0 3.8 3.8h64.8M80.4 152.7v2.3h17.5v-1.5h-6v-.8M80.4 156.5h17.5v1.5h-6v6h6v1.5h-17.5zM88.9 155v-.9h1.2v.9M88.9 156.5v.9h1.2v-.9M91.9 159.1h1.1v.8h-1.1M92.3 159.1v.8M102.8 159.9h6v15h-6zM111.3 152.7v1.9h15v-1.9M111.8 154.6v1.7h.8v-1.7M113.7 154.6v1.7h.8v-1.7M115.6 154.6v1.7h.8v-1.7"/>
<path d="M117.5 154.6v1.7h.8v-1.7M119.4 154.6v1.7h.8v-1.7M121.3 154.6v1.7h.8v-1.7M123.2 154.6v1.7h.8v-1.7M125.1 154.6v1.7h.8v-1.7M127.9 153.7h1.2v2.4h-1.2zM127.9 155.5h1.2M127.9 154.2h1.2M80.4 167h17.5v1.5h-6v6h6v1.5h-17.5zM80.4 177.5h17.5v1.5h-6v6h6v1.5h-17.5zM88.9 165.5v-.9h1.2v.9M88.9 167v.9h1.2v-.9"/>
<path d="M88.9 176v-.9h1.2v.9M88.9 177.5v.9h1.2v-.9M91.9 162.1h1.1v.8h-1.1M91.9 169.6h1.1v.8h-1.1M91.9 172.6h1.1v.8h-1.1M92.3 162.1v.8M92.3 169.6v.8M92.3 172.6v.8M101.5 176.3h2.4v1.2h-2.4zM102 176.3v1.2M102.8 169.9h-1.7v.7h1.7M102.8 173.7h-1.7v.7h1.7"/>
<path d="M102.8 171.8h-1.7v.7h1.7M102.8 168h-1.7v.7h1.7M102.8 166.1h-1.7v.7h1.7M102.8 164.2h-1.7v.7h1.7M102.8 162.2h-1.7v.8h1.7M102.8 160.3h-1.7v.8h1.7M103.4 176.3v1.2M108.8 169.9h1.6v.7h-1.6M108.8 173.7h1.6v.7h-1.6M108.8 160.3h1.6v.8h-1.6M108.8 162.2h1.6v.8h-1.6M108.8 164.2h1.6v.7h-1.6"/>
<path d="M108.8 166.1h1.6v.7h-1.6M108.8 168h1.6v.7h-1.6M108.8 171.8h1.6v.7h-1.6M132.7 175.4h-1.5v.6h1.5M132.7 167.3h10.8v10.8h-10.8zM132.7 176.6h-1.5v.6h1.5M132.7 174.2h-1.5v.6h1.5M132.7 173h-1.5v.6h1.5M132.7 171.8h-1.5v.6h1.5M132.7 170.6h-1.5v.6h1.5M132.7 169.4h-1.5v.6h1.5M132.7 168.2h-1.5v.6h1.5"/>
<path d="M133.6 167.3v-1.5h.6v1.5M133.6 178.1v1.5h.6v-1.5M134.1 162.9h1.2M134.1 161h1.2v2.4h-1.2zM134.1 161.5h1.2M134.8 167.3v-1.5h.6v1.5M134.8 178.1v1.5h.6v-1.5M136 167.3v-1.5h.6v1.5M136 178.1v1.5h.6v-1.5M136.3 162.9h1.2M136.3 161h1.2v2.4h-1.2zM136.3 161.5h1.2"/>
<path d="M137.2 167.3v-1.5h.6v1.5M137.2 178.1v1.5h.6v-1.5M138.4 167.3v-1.5h.6v1.5M138.4 178.1v1.5h.6v-1.5M138.6 162.9h1.2M138.6 161h1.2v2.4h-1.2zM138.6 161.5h1.2M139.6 167.3v-1.5h.6v1.5M139.6 178.1v1.5h.6v-1.5M140.8 167.3v-1.5h.6v1.5M140.8 178.1v1.5h.6v-1.5M142 167.3v-1.5h.6v1.5"/>
<path d="M142 178.1v1.5h.6v-1.5M143.1 162.8h2.4v1.2h-2.4zM143.1 160.4h2.4v1.2h-2.4zM143.5 175.4h1.5v.6h-1.5M143.5 168.2h1.5v.6h-1.5M143.5 169.4h1.5v.6h-1.5M143.5 170.6h1.5v.6h-1.5M143.5 171.8h1.5v.6h-1.5M143.5 173h1.5v.6h-1.5M143.5 174.2h1.5v.6h-1.5M143.5 176.6h1.5v.6h-1.5M143.6 160.4v1.2"/>
<path d="M143.6 162.8v1.2M144.9 160.4v1.2M144.9 162.8v1.2M88.9 186.5v-.9h1.2v.9M91.9 180.1h1.1v.8h-1.1M91.9 183.1h1.1v.8h-1.1M92.3 180.1v.8M92.3 183.1v.8M98.4 193h-2.3v4.7h2.3M100.3 193.5h11.4v3.8h-11.4zM116.1 196.3h2.4v1.2h-2.4zM116.4 190.7h2.1v4.5h-2.1z"/>
<path d="M116.4 192.6h-.9v.7h.9M116.6 196.3v1.2M117.9 196.3v1.2M118.5 194h.8v.8h-.8M118.5 191.2h.8v.7h-.8M121 191.8h1.2v2.4h-1.2zM121 192.3h1.2M121 193.6h1.2M126.1 197.4v1.4M126.5 197.4h-.9v1.4h.9M126.5 193.8h11.2v8.4h-11.2zM128.4 193.8v-.5h.7v.5"/>
<path d="M130 193.8v1h.4v-1M130.8 181.1h2.4v1.2h-2.4zM130.9 193.8v1h.4v-1M131.3 181.1v1.2M131.9 193.8v1h.4v-1M132.6 181.1v1.2M132.9 193.8v1h.4v-1M133.9 193.8v1h.4v-1M135.1 193.8v-.5h.7v.5M137.7 197.4h.9v1.4h-.9M138.2 197.4v1.4M125.1 200.2h14"/>
<path d="M126.5 201.3l-.3 .9h-.2l.3-.9h11.7l.3 .9h-.3l-.3-.9"/>
<circle cx="107.6" cy="173.7" r=".6"/>
<circle cx="142.3" cy="168.5" r=".6"/>
<circle cx="117.3" cy="194" r=".6"/>
</g>
<g fill="#000">
<path d="M97.1 193.8h2.6v3.1h-2.6zM100.9 193.8h2.6v3.1h-2.6zM104.7 193.8h2.6v3.1h-2.6zM108.5 193.8h2.6v3.1h-2.6z"/>
<circle cx="145" cy="185.3" r=".6"/>
<circle cx="145" cy="183.4" r=".6"/>
<circle cx="146.9" cy="185.3" r=".6"/>
<circle cx="146.9" cy="183.4" r=".6"/>
</g>
<g fill="#ff8080">
<path d="M191.3 30.7a2.62 2.62 0 0 1 2.2-.2l.4 .4v.3v3.8a.75 .75 0 0 1-.7 .7h-1.4a.75 .75 0 0 1-.7-.7v-3.8z"/>
<path d="M164.3 53.9l.5-.2h3.8a.75 .75 0 0 1 .7 .8v1.3a.75 .75 0 0 1-.7 .8h-3.8a.75 .75 0 0 1-.7-.8v-1.3z"/>
<path d="M193.6 58.7l.5-.2h3.7a.75 .75 0 0 1 .8 .8v1.3a.75 .75 0 0 1-.8 .8h-3.7a.75 .75 0 0 1-.8-.8v-1.3z"/>
<path d="M199.7 38a2.62 2.62 0 0 1 2.2-.1l.4 .4v.3v3.7a.75 .75 0 0 1-.7 .8h-1.4a.75 .75 0 0 1-.7-.8v-3.7z"/>
<path d="M202 38a2.62 2.62 0 0 1 2.1-.1l.4 .4 .1 .3v3.7a.75 .75 0 0 1-.7 .8h-1.4a.75 .75 0 0 1-.7-.8v-3.7z"/>
<path d="M205.9 40.4l.5-.2h3.8a.75 .75 0 0 1 .7 .8v1.3a.75 .75 0 0 1-.7 .8h-3.8a.75 .75 0 0 1-.7-.8v-1.3z"/>
</g>
<g fill="none" stroke="#000" stroke-width=".21">
<path d="M149.5 24.2h12.4v1.5h-6v6h6v1.5h-12.4M149.5 34.7h12.4v1.5h-6v6h6v1.5h-12.4M152.9 24.2v.9h1.2v-.9M152.9 33.2v-.9h1.2v.9M152.9 34.7v.9h1.2v-.9M155.9 26.9h1.1v.7h-1.1M155.9 29.9h1.1v.7h-1.1M155.9 37.4h1.1v.7h-1.1M156.3 26.9v.7M156.3 29.9v.7M156.3 37.4v.7M163.3 21.7v1.2h1.5v-1.2"/>
<path d="M166.8 38.1h6v15h-6zM166.8 38.6h-1.7v.7h1.7M170.8 21.7v1.2h1.5v-1.2M172.8 38.6h1.6v.7h-1.6M173.8 21.7v1.2h1.5v-1.2M175.4 26.8h15v6h-15zM175.8 26.8v-1.6h.8v1.6M175.8 32.8v1.7h.8v-1.7M177.7 26.8v-1.6h.8v1.6M177.7 32.8v1.7h.8v-1.7M179.6 26.8v-1.6h.8v1.6M179.6 32.8v1.7h.8v-1.7"/>
<path d="M181.3 21.7v1.2h1.5v-1.2M181.5 26.8v-1.6h.8v1.6M181.5 32.8v1.7h.8v-1.7M183.4 26.8v-1.6h.8v1.6M183.4 32.8v1.7h.8v-1.7M184.3 21.7v1.2h1.5v-1.2M185.3 26.8v-1.6h.8v1.6M185.3 32.8v1.7h.8v-1.7M187.2 26.8v-1.6h.8v1.6M187.2 32.8v1.7h.8v-1.7M189.2 26.8v-1.6h.7v1.6M189.2 32.8v1.7h.7v-1.7"/>
<path d="M191.8 21.7v1.2h1.5v-1.2M191.9 31.9h1.2v2.4h-1.2zM191.9 33.8h1.2M191.9 32.4h1.2M194.8 21.7v1.2h1.5v-1.2M198.1 39.2h1.2v2.4h-1.2zM198.1 39.8h1.2M200.3 39.2h1.2v2.4h-1.2zM200.3 39.8h1.2M202.3 21.7v1.2h1.5v-1.2M202.6 39.2h1.2v2.4h-1.2zM202.6 39.8h1.2"/>
<path d="M207.1 38.6h2.4v1.2h-2.4zM207.6 38.6v1.2M209 38.6v1.2M218 21.7v49.6M149.5 55.7h12.4v1.5h-6v6h6v1.5h-12.4M149.5 45.2h12.4v1.5h-6v6h6v1.5h-12.4M152.9 43.7v-.9h1.2v.9M152.9 45.2v.9h1.2v-.9M152.9 54.2v-.9h1.2v.9M152.9 55.7v.9h1.2v-.9M155.9 58.4h1.1v.7h-1.1M155.9 40.4h1.1v.7h-1.1"/>
<path d="M155.9 47.9h1.1v.7h-1.1M155.9 50.9h1.1v.7h-1.1M156.3 40.4v.7M156.3 47.9v.7M156.3 50.9v.7M156.3 58.4v.7M165.5 54.5h2.4v1.2h-2.4zM166 54.5v1.2M166.8 48.1h-1.7v.7h1.7M166.8 51.9h-1.7v.7h1.7M166.8 50h-1.7v.7h1.7M166.8 46.2h-1.7v.7h1.7"/>
<path d="M166.8 44.3h-1.7v.7h1.7M166.8 42.4h-1.7v.7h1.7M166.8 40.5h-1.7v.7h1.7M167.4 54.5v1.2M172.8 48.1h1.6v.7h-1.6M172.8 51.9h1.6v.7h-1.6M172.8 40.5h1.6v.7h-1.6M172.8 42.4h1.6v.7h-1.6M172.8 44.3h1.6v.7h-1.6M172.8 46.2h1.6v.7h-1.6M172.8 50h1.6v.7h-1.6M194.8 59.3h2.4v1.2h-2.4z"/>
<path d="M195.3 59.3v1.2M196.7 59.3v1.2M196.7 53.6h-1.5v.6h1.5M196.7 45.5h10.8v10.8h-10.8zM196.7 54.8h-1.5v.6h1.5M196.7 52.4h-1.5v.6h1.5M196.7 51.2h-1.5v.6h1.5M196.7 50h-1.5v.6h1.5M196.7 48.8h-1.5v.6h1.5M196.7 47.6h-1.5v.6h1.5M196.7 46.4h-1.5v.6h1.5M197.6 45.5v-1.5h.6v1.5"/>
<path d="M197.6 56.3v1.5h.6v-1.5M198.1 41.1h1.2M198.8 45.5v-1.5h.6v1.5M198.8 56.3v1.5h.6v-1.5M200 45.5v-1.5h.6v1.5M200 56.3v1.5h.6v-1.5M200.3 41.1h1.2M201.2 45.5v-1.5h.6v1.5M201.2 56.3v1.5h.6v-1.5M202.4 45.5v-1.5h.6v1.5M202.4 56.3v1.5h.6v-1.5M202.6 41.1h1.2"/>
<path d="M203.6 45.5v-1.5h.6v1.5M203.6 56.3v1.5h.6v-1.5M204.8 45.5v-1.5h.6v1.5M204.8 56.3v1.5h.6v-1.5M206 45.5v-1.5h.6v1.5M206 56.3v1.5h.6v-1.5M207.1 41h2.4v1.2h-2.4zM207.5 53.6h1.5v.6h-1.5M207.5 46.4h1.5v.6h-1.5M207.5 47.6h1.5v.6h-1.5M207.5 48.8h1.5v.6h-1.5M207.5 50h1.5v.6h-1.5"/>
<path d="M207.5 51.2h1.5v.6h-1.5M207.5 52.4h1.5v.6h-1.5M207.5 54.8h1.5v.6h-1.5M207.6 41v1.2M209 41v1.2M152.9 64.7v-.9h1.2v.9M155.9 61.4h1.1v.7h-1.1M156.3 61.4v.7M162.4 71.3h-2.3M180.4 71.3v-2.4h2.1v2.4M180.4 70.8h-.9v.5M182.5 69.4h.8v.7h-.8"/>
<path d="M185 71.3v-1.3h1.2v1.3M185 70.5h1.2"/>
<circle cx="189.2" cy="28" r=".6"/>
<circle cx="171.6" cy="51.9" r=".6"/>
<circle cx="206.3" cy="46.7" r=".6"/>
</g>
<g fill="#000">
<circle cx="209" cy="61.6" r=".6"/>
<circle cx="209" cy="63.5" r=".6"/>
<circle cx="210.9" cy="61.6" r=".6"/>
<circle cx="210.9" cy="63.5" r=".6"/>
<circle cx="212.8" cy="61.6" r=".59"/>
<circle cx="212.8" cy="63.5" r=".59"/>
</g>
<g fill="#ff8080">
<path d="M192.4 125.1a2.62 2.62 0 0 1 2.2-.2l.4 .4v.3v3.7a.75 .75 0 0 1-.7 .8h-1.4a.75 .75 0 0 1-.7-.8v-3.7z"/>
<path d="M186.9 130.2l.5-.3h3.7a.75 .75 0 0 1 .8 .8v1.3a.75 .75 0 0 1-.8 .8h-3.7a.75 .75 0 0 1-.8-.8v-1.3z"/>
<path d="M205.5 94.3a2.62 2.62 0 0 1 2.1-.2l.4 .4 .1 .3v3.8a.75 .75 0 0 1-.7 .7h-1.4a.75 .75 0 0 1-.7-.7v-3.8z"/>
</g>
<g fill="none" stroke="#000" stroke-width=".21">
<path d="M151 87.2v44.3a3.7 3.7 0 0 0 3.8 3.8h64.8M152.4 87.2v2.3h17.5v-1.5h-6v-.8M152.4 91h17.5v1.5h-6v6h6v1.5h-17.5zM160.9 89.5v-.9h1.2v.9M160.9 91v.9h1.2v-.9M163.9 93.6h1.1v.8h-1.1M163.9 96.6h1.1v.8h-1.1M164.3 93.6v.8M164.3 96.6v.8M174.8 94.4h6v15h-6zM174.8 98.6h-1.7v.8h1.7M174.8 96.7h-1.7v.8h1.7"/>
<path d="M174.8 94.8h-1.7v.8h1.7M180.8 94.8h1.6v.8h-1.6M180.8 96.7h1.6v.8h-1.6M180.8 98.6h1.6v.8h-1.6M183.4 87.2v1.9h15v-1.9M183.8 89.1v1.7h.8v-1.7M185.7 89.1v1.7h.8v-1.7M187.6 89.1v1.7h.8v-1.7M189.5 89.1v1.7h.8v-1.7M191.4 89.1v1.7h.8v-1.7M193.3 89.1v1.7h.8v-1.7M195.2 89.1v1.7h.8v-1.7"/>
<path d="M197.2 89.1v1.7h.7v-1.7M199.9 88.2h1.2v2.4h-1.2zM199.9 90h1.2M199.9 88.7h1.2M206.1 97.4h1.2M206.1 95.5h1.2v2.4h-1.2zM206.1 96h1.2M208.3 97.4h1.2M208.3 95.5h1.2v2.4h-1.2zM208.3 96h1.2M210.6 97.4h1.2M210.6 95.5h1.2v2.4h-1.2z"/>
<path d="M210.6 96h1.2M215.1 97.3h2.4v1.2h-2.4zM215.1 94.9h2.4v1.2h-2.4zM215.6 94.9v1.2M215.6 97.3v1.2M217 94.9v1.2M217 97.3v1.2M152.4 101.5h17.5v1.5h-6v6h6v1.5h-17.5zM152.4 112h17.5v1.5h-6v6h6v1.5h-17.5zM160.9 100v-.9h1.2v.9M160.9 101.5v.9h1.2v-.9M160.9 110.5v-.9h1.2v.9"/>
<path d="M160.9 112v.9h1.2v-.9M163.9 114.6h1.1v.8h-1.1M163.9 104.1h1.1v.8h-1.1M163.9 107.1h1.1v.8h-1.1M163.9 117.6h1.1v.8h-1.1M164.3 104.1v.8M164.3 107.1v.8M164.3 114.6v.8M164.3 117.6v.8M173.5 110.8h2.4v1.2h-2.4zM174 110.8v1.2M174.8 104.4h-1.7v.7h1.7"/>
<path d="M174.8 108.2h-1.7v.7h1.7M174.8 106.3h-1.7v.7h1.7M174.8 102.5h-1.7v.7h1.7M174.8 100.6h-1.7v.7h1.7M175.4 110.8v1.2M180.8 104.4h1.6v.7h-1.6M180.8 108.2h1.6v.7h-1.6M180.8 100.6h1.6v.7h-1.6M180.8 102.5h1.6v.7h-1.6M180.8 106.3h1.6v.7h-1.6M202.8 115.6h2.4v1.2h-2.4zM203.3 115.6v1.2"/>
<path d="M204.7 115.6v1.2M204.7 109.9h-1.5v.6h1.5M204.7 101.8h10.8v10.8h-10.8zM204.7 111.1h-1.5v.6h1.5M204.7 108.7h-1.5v.6h1.5M204.7 107.5h-1.5v.6h1.5M204.7 106.3h-1.5v.6h1.5M204.7 105.1h-1.5v.6h1.5M204.7 103.9h-1.5v.6h1.5M204.7 102.7h-1.5v.6h1.5M205.6 101.8v-1.5h.6v1.5M205.6 112.6v1.5h.6v-1.5"/>
<path d="M206.8 101.8v-1.5h.6v1.5M206.8 112.6v1.5h.6v-1.5M208 101.8v-1.5h.6v1.5M208 112.6v1.5h.6v-1.5M209.2 101.8v-1.5h.6v1.5M209.2 112.6v1.5h.6v-1.5M210.4 101.8v-1.5h.6v1.5M210.4 112.6v1.5h.6v-1.5M211.6 101.8v-1.5h.6v1.5M211.6 112.6v1.5h.6v-1.5M212.8 101.8v-1.5h.6v1.5M212.8 112.6v1.5h.6v-1.5"/>
<path d="M214 101.8v-1.5h.6v1.5M214 112.6v1.5h.6v-1.5M215.5 109.9h1.5v.6h-1.5M215.5 102.7h1.5v.6h-1.5M215.5 103.9h1.5v.6h-1.5M215.5 105.1h1.5v.6h-1.5M215.5 106.3h1.5v.6h-1.5M215.5 107.5h1.5v.6h-1.5M215.5 108.7h1.5v.6h-1.5M215.5 111.1h1.5v.6h-1.5M160.9 121v-.9h1.2v.9M170.4 127.5h-2.3v4.7h2.3"/>
<path d="M172.3 128h11.4v3.8h-11.4zM188.1 130.8h2.4v1.2h-2.4zM188.4 125.2h2.1v4.5h-2.1zM188.4 127.1h-.9v.7h.9M188.6 130.8v1.2M189.9 130.8v1.2M190.5 128.5h.8v.8h-.8M190.5 125.7h.8v.7h-.8M193 126.3h1.2v2.4h-1.2zM193 126.8h1.2M193 128.1h1.2M197.1 134.7h14"/>
<path d="M198.1 131.9v1.3M198.5 131.9h-.9v1.3h.9M198.5 128.3h11.3v8.4h-11.3zM198.5 135.8l-.3 .9h-.2l.3-.9h11.7l.3 .9h-.2l-.3-.9M200.4 128.3v-.5h.7v.5M202 128.3v1h.4v-1M203 128.3v1h.3v-1M203.9 128.3v1h.4v-1M204.9 128.3v1h.4v-1M205.9 128.3v1h.4v-1M207.1 128.3v-.5h.7v.5M209.8 131.9h.8v1.3h-.8"/>
<path d="M210.2 131.9v1.3"/>
<circle cx="179.6" cy="108.2" r=".6"/>
<circle cx="214.3" cy="103" r=".6"/>
<circle cx="189.3" cy="128.5" r=".6"/>
</g>
<g fill="#000">
<path d="M169.1 128.3h2.6v3.1h-2.6zM172.9 128.3h2.6v3.1h-2.6zM176.7 128.3h2.6v3.1h-2.6zM180.5 128.3h2.6v3.1h-2.6z"/>
<circle cx="217" cy="119.8" r=".59"/>
<circle cx="217" cy="117.9" r=".59"/>
<circle cx="218.9" cy="119.8" r=".6"/>
<circle cx="218.9" cy="117.9" r=".6"/>
</g>
<g font-size="3">
<text x="8.5" y="12.8">J1</text>
<text x="8.5" y="16.8">1x MICROUSB MICROUSB_MOLEX_47589-0001</text>
<text x="80.5" y="12.8">C4</text>
<text x="80.5" y="16.8">1x 10u 0603</text>
<text x="152.5" y="12.8">C2 C1 C5 C3 C6 C8</text>
<text x="152.5" y="16.8">6x 100n 0603</text>
<text x="8.5" y="19.8">Farnell 1568023</text>
<text x="80.5" y="19.8">Farnell 2494230</text>
<text x="152.5" y="19.8">Farnell 2524817</text>
<text x="8.5" y="78.3">IC3 IC4</text>
<text x="8.5" y="82.3">2x AM26C31 SOIC-16</text>
<text x="80.5" y="78.3">P6 P7 P8 P9 P10 P11 P12 P13</text>
<text x="80.5" y="82.3">8x BUS8 S02B-PASK-2</text>
<text x="152.5" y="78.3">C7 C9 C10</text>
<text x="152.5" y="82.3">3x 1u 0603</text>
<text x="8.5" y="85.3">Farnell 4975637</text>
<text x="80.5" y="85.3">Farnell 1830747</text>
<text x="152.5" y="85.3">Farnell 2524858</text>
<text x="8.5" y="143.8">IC1</text>
<text x="80.5" y="143.8">IC2</text>
<text x="8.5" y="147.8">1x STM32F0xxKxTx LQFP-32</text>
<text x="80.5" y="147.8">1x MCP1700 SOT-23</text>
<text x="8.5" y="150.8">Farnell 2469553</text>
<text x="80.5" y="150.8">Farnell 1296592</text>
</g>
</svg>
